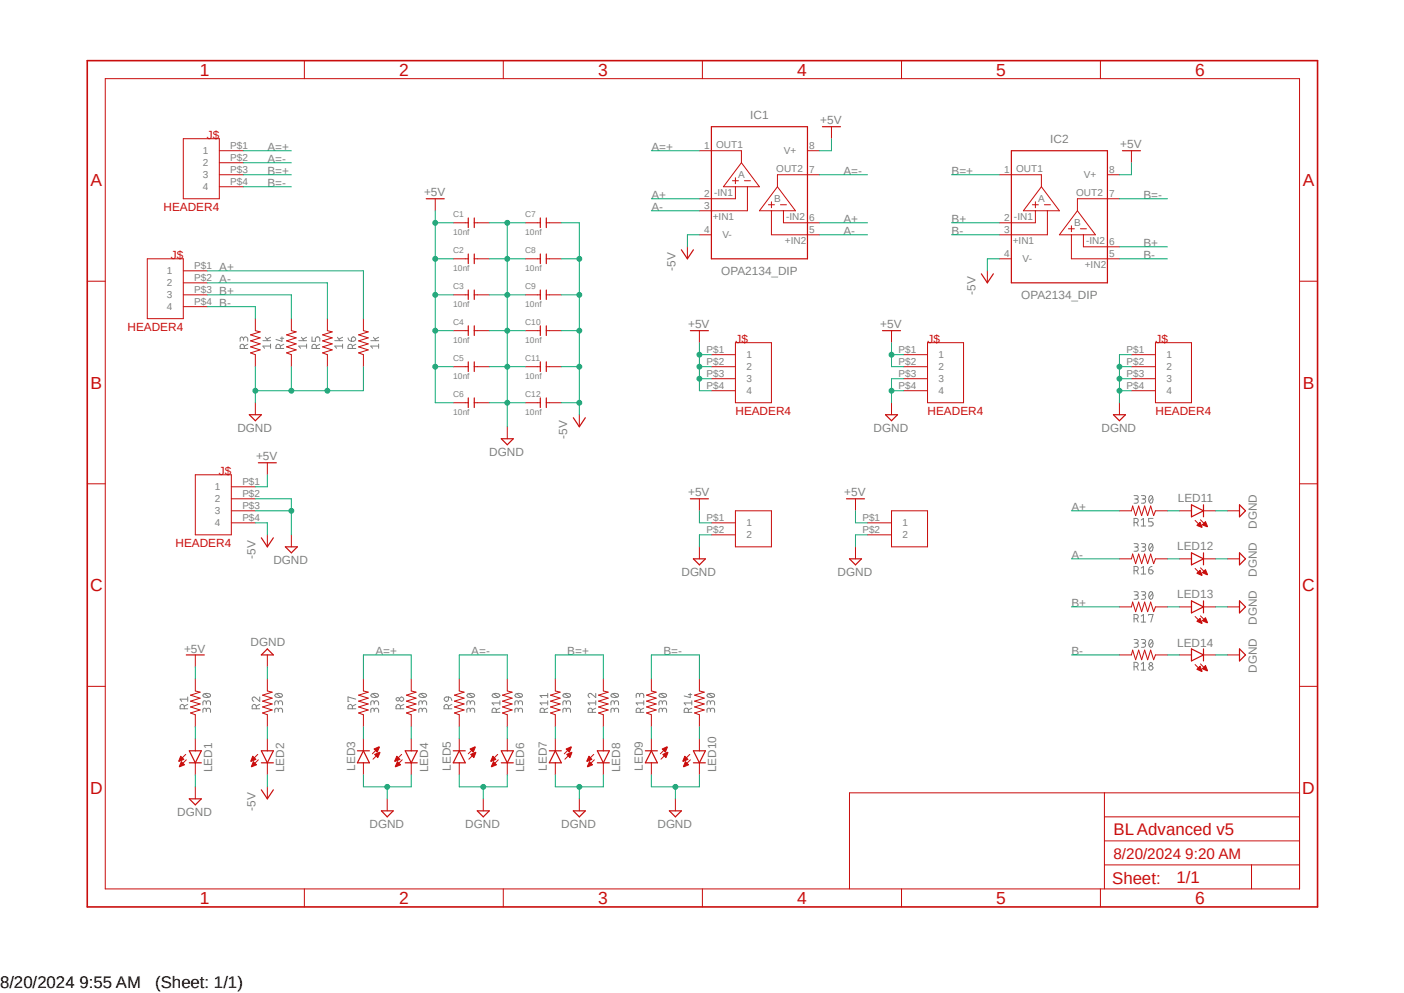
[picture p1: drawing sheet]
<svg xmlns="http://www.w3.org/2000/svg" width="297mm" height="210mm" viewBox="0 0 297 210" stroke-linecap="round" stroke-linejoin="round" font-family="sans-serif">
<path d="M17.9 12.5l261.2 179.9M279.1 12.5l-261.2 179.9" fill="none" stroke="#fff" stroke-width=".21"/>
<g fill="none" stroke="#808080" stroke-width=".21">
<path d="M51.5 71.7a.45 .45 0 0 1 .4-.4 .45 .45 0 0 1 .5 .2v.7M51.5 72a.58 .58 0 0 0-.4-.8l-.3 .3v.7M51.7 73.7l-.1-.7a.43 .43 0 0 0-.5-.2 .43 .43 0 0 0-.3 .5v.4h1.6M52.4 72.8l-.7 .4M55.6 72.1h1.6M56.1 71.3l.6 .8M57.2 73.2h-1.6l.4 .5M57.2 72.8v.9M57.2 71.3l-.7 .4M59.3 73.7v-.4a.47 .47 0 0 0-.5-.5 .47 .47 0 0 0-.4 .5v.4h1.6M59.3 71.5h.7M59.6 71.2v1l-1.2-.4"/>
<path d="M60 72.8l-.7 .4M63.2 72.1h1.7M63.8 71.3l.5 .8M64.9 73.2h-1.7l.4 .5M64.9 72.8v.9M64.9 71.3l-.8 .4M66 71.2v1h.7v-.6l.4-.4 .5 .3v.7M66.9 73.7v-.4a.47 .47 0 0 0-.4-.5 .47 .47 0 0 0-.5 .5v.4h1.6M67.6 72.8l-.7 .4M70.8 72.1h1.7M71.4 71.3l.5 .8M72.5 73.2h-1.7l.4 .5"/>
<path d="M72.5 72.8v.9M72.5 71.3l-.8 .4M73.6 71.5a.72 .72 0 0 0 .7 .7M74.4 71.5a.45 .45 0 0 1 .8 0 .45 .45 0 0 1-.4 .7h-.5zM74.5 73.7v-.4a.47 .47 0 0 0-.4-.5 .47 .47 0 0 0-.5 .5v.4h1.7M75.3 72.8l-.8 .4M78.4 72.1h1.7M79 71.3l.5 .8M80.1 73.2h-1.7l.4 .5M80.1 72.8v.9M80.1 71.3l-.8 .4M239.9 104.8l.7 .1a.37 .37 0 0 1 .2 .4 .37 .37 0 0 1-.4 .2h-.3"/>
<path d="M239.9 115h.7a.37 .37 0 0 1 .2 .4 .37 .37 0 0 1-.4 .3h-.3M239.9 110.5h.4a.45 .45 0 0 0 .5-.4 .45 .45 0 0 0-.5-.5h-.4v1.7M240.3 105.5a.45 .45 0 0 1 .5 .5 .45 .45 0 0 1-.5 .4h-.4M240.3 115.7a.45 .45 0 0 1 .5 .4 .45 .45 0 0 1-.5 .5h-.4M240.5 110.5l.3 .8M241.4 110l.5-.4v1.7M241.4 111.3h1M241.5 104.8l.7 .1a.37 .37 0 0 1 .1 .4 .37 .37 0 0 1-.3 .2h-.4M241.5 115h.7a.37 .37 0 0 1 .1 .4 .37 .37 0 0 1-.3 .3h-.4M241.9 105.5a.46 .46 0 0 1 .4 .4 .46 .46 0 0 1-.2 .5h-.6M241.9 115.7a.46 .46 0 0 1 .4 .3 .46 .46 0 0 1-.2 .5l-.6 .1M243.3 104.9l.2-.1a.93 .93 0 0 1 0 1.6 .98 .98 0 0 1-.2-1.5z"/>
<path d="M243.3 115h.2a.93 .93 0 0 1 0 1.6 .98 .98 0 0 1-.2-1.6zM243.7 119.8a.72 .72 0 0 0-.7 .7M243.8 105.2l-.7 .9M243.8 115.3l-.7 .9M243.9 109.6h-.9v.8h.5a.45 .45 0 0 1 .4 .4 .45 .45 0 0 1-.4 .5h-.5M239.9 125.1l.7 .1a.34 .34 0 0 1 0 .6l-.5 .1M239.9 135.3h.7a.34 .34 0 0 1 0 .6l-.5 .1M239.9 120.7h.4a.45 .45 0 0 0 .5-.5 .45 .45 0 0 0-.5-.4h-.4v1.6M239.9 130.9l.7-.1a.43 .43 0 0 0 .2-.5 .43 .43 0 0 0-.5-.3h-.4v1.6M240.3 125.9a.45 .45 0 0 1 .5 .4 .45 .45 0 0 1-.5 .4h-.4M240.3 136a.45 .45 0 0 1 .4 .2 .45 .45 0 0 1 0 .5l-.8 .2M240.5 120.7l.3 .7"/>
<path d="M240.5 130.9l.3 .7M241.4 120.1l.5-.3v1.6M241.4 130.3l.5-.3v1.6M241.4 121.4h1M241.4 131.6h1M241.5 125.1l.7 .1a.34 .34 0 0 1 0 .6l-.6 .1M241.5 135.3h.7a.34 .34 0 0 1 0 .6l-.6 .1M241.9 125.9a.46 .46 0 0 1 .4 .3 .46 .46 0 0 1-.2 .5h-.6M241.9 136a.44 .44 0 0 1 .4 .3 .44 .44 0 0 1-.2 .5l-.6 .1M243 120.5l.7 .1a.46 .46 0 0 1 0 .8 .46 .46 0 0 1-.7-.5zM243 130.1v-.1h.9l-.4 1.6M243.3 125.2l.2-.1a.93 .93 0 0 1 0 1.6 .98 .98 0 0 1-.2-1.5z"/>
<path d="M243.3 135.3h.2a.96 .96 0 0 1 0 1.6 .98 .98 0 0 1-.2-1.6zM243.8 125.5l-.7 .9M243.8 135.6l-.7 .9M39 149.9v-.5a.45 .45 0 0 0-.4-.4 .45 .45 0 0 0-.5 .2v.7h1.6M39.7 149l-.7 .4M39.7 147.9h-1.6l.3 .4M39.7 147.4v.9M43 146.9l.7-.3a.58 .58 0 0 1 .8 .7l-.8 .2a.58 .58 0 0 1-.7-.6zM43.3 146.7l.9 .7M43.6 150.2l.1-.2a.46 .46 0 0 1 .5-.2 .46 .46 0 0 1 .3 .4v.5M43.6 150.5v-.4a.36 .36 0 0 0-.3-.3 .36 .36 0 0 0-.4 .3v.6M43.6 148.7a.45 .45 0 0 1 .5-.5 .45 .45 0 0 1 .4 .5v.4"/>
<path d="M43.6 148.9v-.4a.36 .36 0 0 0-.3-.3 .36 .36 0 0 0-.4 .3v.6M54.2 149.9v-.5a.45 .45 0 0 0-.3-.4 .45 .45 0 0 0-.5 .2l-.1 .7h1.6M54.9 147.4v.9l-.8-.7a.45 .45 0 0 0-.8 .1 .45 .45 0 0 0 .4 .6M54.9 149l-.7 .4M58.2 146.9l.8-.3a.65 .65 0 0 1 .8 .5 1.02 1.02 0 0 1-1.7 0zM58.5 146.7l.9 .7M58.9 150.2v-.2a.46 .46 0 0 1 .5-.2 .46 .46 0 0 1 .4 .4v.5M58.9 150.5v-.4a.38 .38 0 0 0-.4-.3 .38 .38 0 0 0-.4 .3v.6M58.9 148.7a.45 .45 0 0 1 .2-.4 .45 .45 0 0 1 .5 0l.2 .8M58.9 148.9v-.4a.38 .38 0 0 0-.4-.3 .38 .38 0 0 0-.4 .3v.6M74.5 149.9v-.5a.47 .47 0 0 0-.4-.4 .47 .47 0 0 0-.5 .4v.5h1.7M75.3 147.9l-1.7-.5v.9h.2"/>
<path d="M75.3 149l-.8 .4M78.5 146.9l.8-.3a.56 .56 0 0 1 .7 .7l-.7 .2a.78 .78 0 0 1-.9-.4zM78.8 146.7l.9 .7M79.2 150.2a.47 .47 0 0 1 .4-.4 .47 .47 0 0 1 .5 .4v.5M79.2 150.5v-.4a.36 .36 0 0 0-.4-.3 .36 .36 0 0 0-.4 .3v.6M79.2 148.7a.47 .47 0 0 1 .4-.5 .47 .47 0 0 1 .5 .5v.4M79.2 148.9v-.4a.36 .36 0 0 0-.4-.3 .36 .36 0 0 0-.4 .3v.6M84.7 149.9v-.5a.47 .47 0 0 0-.5-.4 .47 .47 0 0 0-.4 .4v.5h1.6M85.4 149l-.7 .4M88.7 146.9l.7-.3a.74 .74 0 0 1 .9 .5 1.02 1.02 0 0 1-1.7 0zM89 146.7l.9 .7M89.3 150.2a.47 .47 0 0 1 .5-.4 .47 .47 0 0 1 .5 .4v.5"/>
<path d="M89.3 150.5v-.4a.36 .36 0 0 0-.3-.3 .36 .36 0 0 0-.4 .3v.6M89.3 148.7a.47 .47 0 0 1 .5-.5 .47 .47 0 0 1 .5 .5v.4M89.3 148.9v-.4a.36 .36 0 0 0-.3-.3 .36 .36 0 0 0-.4 .3v.6M94 147.7l.4-.3h.5v.6a.46 .46 0 0 1-.6 .3 .46 .46 0 0 1-.3-.6zM94.9 149.9v-.5a.47 .47 0 0 0-.5-.4 .47 .47 0 0 0-.5 .4v.5h1.7M94.9 147.4a.72 .72 0 0 1 .7 .8M95.6 149l-.7 .4M99 146.8l.6-.2a.58 .58 0 0 1 .7 .7l-.7 .2a.67 .67 0 0 1-.8-.4zM99.1 146.7l.9 .7M99.5 150.2a.47 .47 0 0 1 .4-.4 .47 .47 0 0 1 .5 .4v.5M99.5 150.5l-.1-.6a.37 .37 0 0 0-.4-.1 .37 .37 0 0 0-.2 .3v.6M99.5 148.7a.47 .47 0 0 1 .4-.5 .47 .47 0 0 1 .5 .5v.4"/>
<path d="M99.5 148.9l-.1-.5a.37 .37 0 0 0-.4-.2 .37 .37 0 0 0-.2 .3v.6M104.3 146.8l.6-.2a.58 .58 0 0 1 .8 .7l-.8 .2a.67 .67 0 0 1-.8-.4zM104.5 146.7l.9 .7M105 150.7l-.1-.7a.46 .46 0 0 0-.5-.2 .46 .46 0 0 0-.3 .4v.5h1.6M105.7 149.8l-.7 .3M105.7 148.7h-1.6l.4 .4M105.7 148.2v.9M109.1 146.8l.6-.2a.58 .58 0 0 1 .8 .7l-.8 .2a.67 .67 0 0 1-.8-.4zM109.3 146.7l.9 .7M109.6 150.2l.1-.2a.43 .43 0 0 1 .5-.2 .43 .43 0 0 1 .3 .4v.5M109.6 150.5v-.6a.37 .37 0 0 0-.4-.1 .37 .37 0 0 0-.3 .3v.6M109.6 148.7l.1-.3a.43 .43 0 0 1 .5-.2 .43 .43 0 0 1 .3 .5v.4"/>
<path d="M109.6 148.9v-.5a.37 .37 0 0 0-.4-.2 .37 .37 0 0 0-.3 .3v.6M115.1 150.7v-.7a.46 .46 0 0 0-.5-.2 .46 .46 0 0 0-.3 .4v.5h1.6M115.9 148.7h-1.6l.3 .4M115.9 149.8l-.8 .3M115.9 146.6v.9M115.9 148.2v.9M115.9 147.1h-1.6l.3 .4M119.1 146.9l.8-.3a.58 .58 0 0 1 .7 .7l-.7 .2a.58 .58 0 0 1-.8-.6zM119.5 146.7l.9 .7M119.8 150.2v-.2a.46 .46 0 0 1 .5-.2 .46 .46 0 0 1 .4 .4v.5M119.8 150.5v-.6a.37 .37 0 0 0-.4-.1 .37 .37 0 0 0-.3 .3v.6M119.8 148.7a.45 .45 0 0 1 .4-.5 .45 .45 0 0 1 .5 .5v.4"/>
<path d="M119.8 148.9v-.5a.37 .37 0 0 0-.4-.2 .37 .37 0 0 0-.3 .3v.6M125.3 150.7v-.7a.46 .46 0 0 0-.5-.2 .46 .46 0 0 0-.4 .4v.5h1.6M126 146.6v.9l-.9-.7a.44 .44 0 0 0-.7 .1 .44 .44 0 0 0 .4 .6M126 148.7h-1.6l.4 .4M126 149.8l-.7 .3M126 148.2v.9M129.3 146.9l.7-.3a.58 .58 0 0 1 .8 .7l-.8 .2a.58 .58 0 0 1-.7-.6zM129.6 146.7l.9 .7M130 150.2v-.2a.46 .46 0 0 1 .5-.2 .46 .46 0 0 1 .4 .4v.5M130 150.5l-.1-.6a.37 .37 0 0 0-.4-.1 .37 .37 0 0 0-.3 .3v.6M130 148.7a.45 .45 0 0 1 .4-.5 .45 .45 0 0 1 .5 .5v.4M130 148.9l-.1-.5a.37 .37 0 0 0-.4-.2 .37 .37 0 0 0-.3 .3v.6"/>
<path d="M135.3 147.1a.45 .45 0 0 1 .4-.5 .45 .45 0 0 1 .5 .5v.4M135.3 147.4v-.6a.37 .37 0 0 0-.5-.1 .37 .37 0 0 0-.2 .3v.5M135.5 150.7l-.1-.7a.46 .46 0 0 0-.5-.2 .46 .46 0 0 0-.3 .4v.5h1.6M136.2 148.7h-1.6l.3 .4M136.2 149.8l-.7 .3M136.2 148.2v.9M139.4 146.9l.8-.3a.58 .58 0 0 1 .8 .7l-.8 .2a.58 .58 0 0 1-.8-.6zM139.7 146.7l1 .7M140.1 150.2l.1-.2a.46 .46 0 0 1 .5-.2 .46 .46 0 0 1 .3 .4v.5M140.1 150.5v-.6a.37 .37 0 0 0-.4-.1 .37 .37 0 0 0-.3 .3v.6M140.1 148.7a.45 .45 0 0 1 .5-.5 .45 .45 0 0 1 .4 .5v.4M140.1 148.9v-.5a.37 .37 0 0 0-.4-.2 .37 .37 0 0 0-.3 .3v.6"/>
<path d="M145.6 150.7v-.7a.46 .46 0 0 0-.5-.2 .46 .46 0 0 0-.4 .4v.5h1.6M145.6 146.9h.7M146 146.6v.9l-1.3-.3M146.3 148.7h-1.6l.4 .4M146.3 149.8l-.7 .3M146.3 148.2v.9M149.6 146.9l.8-.3a.58 .58 0 0 1 .7 .7l-.7 .2a.58 .58 0 0 1-.8-.6zM149.9 146.7l.9 .7M150.3 150.2v-.2a.46 .46 0 0 1 .5-.2 .46 .46 0 0 1 .4 .4v.5M150.3 150.5l-.1-.6a.37 .37 0 0 0-.4-.1 .37 .37 0 0 0-.2 .3v.6M150.3 148.7a.45 .45 0 0 1 .4-.5 .45 .45 0 0 1 .5 .5v.4M150.3 148.9l-.1-.5a.37 .37 0 0 0-.4-.2 .37 .37 0 0 0-.2 .3v.6"/>
<path d="M239.9 141h.4a.47 .47 0 0 0 .5-.5 .47 .47 0 0 0-.5-.4h-.4v1.6M240.5 141l.3 .7M241.4 140.5l.5-.4v1.6M241.4 141.7h1"/>
<circle cx="84.1" cy="147.9" r=".35"/>
<circle cx="85" cy="147.9" r=".45"/>
<circle cx="243.5" cy="141.3" r=".45"/>
<circle cx="243.5" cy="140.5" r=".35"/>
</g>
<g fill="none" stroke="#c90d0c" stroke-width=".21">
<path d="M22.3 16.6h252.6v171.4h-252.6zM64.4 12.8v3.8M106.5 12.8v3.8M148.6 12.8v3.8M190.7 12.8v3.8M232.8 12.8v3.8M38.8 29.3h7.6v12.7h-7.6zM46.4 39.5h5.1M46.4 31.9h5.1M46.4 37h5.1M46.4 34.4h5.1M148 31.9h8.8v2.5"/>
<path d="M154.9 38.2h1.3M155.6 37.6v1.3M155.6 39.5v2.5h-7.6M156.8 34.4l3.9 5.1h-7.7zM157.5 38.2h1.2M158.1 39.5v5.1h-10.1M164.5 39.5l3.8 5.1h-7.6zM170.8 31.9h2.6M173.4 37h-8.9v2.5M175.9 26.8v2.5M211.4 37h8.9v2.5M220.3 39.5l3.8 5.1h-7.6z"/>
<path d="M234.3 37h2.5M239.4 31.9v2.5M18.5 59.5h3.8M31.2 54.7h7.6v12.7h-7.6zM38.8 57.3h5.1M38.8 59.8h5.1M145.4 52.2v2.5M148 49.7h2.5M162.6 43.3h1.2M163.2 42.7v1.2M163.2 44.6v5.1h10.2M165.1 43.3h1.3"/>
<path d="M165.7 44.6v2.5h7.7M208.9 57.3v2.5M211.4 54.7h2.6M218.4 43.3h1.3M219 44.6v2.5h-7.6M219 42.7v1.2M220.9 43.3h1.3M221.6 44.6v5.1h-10.2M226 48.4h1.3M226.7 47.8v1.2M226.7 49.7v5h10.1M227.9 44.6l3.8 5.1h-7.6z"/>
<path d="M228.6 48.4h1.2M229.2 49.7v2.5h7.6M236.8 42h-8.9v2.6M274.9 59.5h3.8M38.8 62.4h5.1M38.8 64.9h5.1M56.6 97.9v2.5M18.5 102.3h3.8M41.3 100.4h7.6v12.7h-7.6zM48.9 103h5.1M48.9 105.5h5.1M48.9 108h5.1"/>
<path d="M48.9 110.6h5.1M56.6 113.1v2.6M61.6 113.1v2.6M274.9 102.3h3.8M41.3 138.5v2.6M56.6 138.5v2.6M18.5 145.2h3.8M39.3 159.6l-1.4 1.4M41.3 143.6v2.5l1 .3-2 .6 2 .7-2 .6 2 .6-2 .6 2 .7-2 .6 1 .4v2.5M41.3 156.3v2.5M56.6 143.6v2.5l1 .3-2.1 .6 2.1 .7-2.1 .6 2.1 .6-2.1 .6 2.1 .7-2.1 .6 1.1 .4v2.5M274.9 145.2h3.8"/>
<path d="M39.4 160.7l-1.4 1.4M41.3 161.3v2.6M41.3 166.4v2.6M56.6 166.4v2.6M233.6 167.7v20.3M233.6 177.8h41.3M233.6 172.8h41.3M274.9 167.7h-95.2v20.3M64.4 188v3.8M106.5 188v3.8M148.6 188v3.8M190.7 188v3.8"/>
<path d="M232.8 188v3.8M233.6 182.9h41.3M264.8 182.9v5.1"/>
</g>
<path d="M18.5 12.8h260.2v179h-260.2z" fill="none" stroke="#c90d0c" stroke-width=".34"/>
<g fill="none" stroke="#c90d0c" stroke-width=".25">
<path d="M150.5 26.8h20.3v27.9h-20.3zM174 26.8h3.8M214 31.9h20.3v27.9h-20.3zM237.4 31.9h3.9M144.1 52.8l1.3 1.9 1.3-1.9M207.6 57.9l1.3 1.9 1.2-1.9M54.7 97.9h3.8M55.3 113.7l1.3 2 1.2-2M60.4 115.7h2.5l-1.3 1.2zM39.4 138.5h3.8M56.6 137.2l1.2 1.3h-2.5zM40 158.8h2.6l-1.3 2.5z"/>
<path d="M40 169h2.6l-1.3 1.2zM40 161.3h2.6M55.3 167l1.3 2 1.2-2"/>
</g>
<path d="M38.2 159.9l.7 .7-1.1 .4z" fill-rule="evenodd" fill="#c90d0c"/>
<path d="M38.2 159.9l.7 .7-1.1 .4z" fill="none" stroke="#c90d0c" stroke-width=".21"/>
<path d="M38.4 161.1l.6 .7-1 .4z" fill-rule="evenodd" fill="#c90d0c"/>
<path d="M54.5 159.6l-1.4 1.4M56.6 156.3v2.5M38.4 161.1l.6 .7-1 .4zM54.7 160.7l-1.4 1.4M56.6 161.3v2.6" fill="none" stroke="#c90d0c" stroke-width=".21"/>
<path d="M55.3 158.8h2.5l-1.2 2.5zM55.3 161.3h2.5" fill="none" stroke="#c90d0c" stroke-width=".25"/>
<path d="M53.5 159.9l.6 .7-1 .4z" fill-rule="evenodd" fill="#c90d0c"/>
<path d="M53.5 159.9l.6 .7-1 .4z" fill="none" stroke="#c90d0c" stroke-width=".21"/>
<path d="M53.6 161.1l.7 .7-1.1 .4z" fill-rule="evenodd" fill="#c90d0c"/>
<g fill="none" stroke="#c90d0c" stroke-width=".21">
<path d="M92.1 42v2.6M95.9 47.1h3.2M95.9 54.7h3.2M100.3 47.1h3.2M100.3 54.7h3.2M111.1 47.1h3.2M111.1 54.7h3.2M115.6 47.1h3.1M115.6 54.7h3.1M54 67.4v2.5l1 .3-2 .6 2 .7-2 .6 2 .6-2 .7 2 .6-2 .6 1 .4v2.6M61.6 67.4v2.5l1.1 .3-2.1 .6 2.1 .7-2.1 .6 2.1 .6-2.1 .7 2.1 .6-2.1 .6 1 .4v2.6M69.3 67.4v2.5l1 .3-2.1 .6 2.1 .7-2.1 .6 2.1 .6-2.1 .7 2.1 .6-2.1 .6 1.1 .4v2.6"/>
<path d="M76.9 67.4v2.5l1 .3-2 .6 2 .7-2 .6 2 .6-2 .7 2 .6-2 .6 1 .4v2.6M95.9 62.4h3.2M95.9 69.9h3.2M95.9 77.6h3.2M100.3 62.4h3.2M100.3 69.9h3.2M100.3 77.6h3.2M111.1 62.4h3.2M111.1 69.9h3.2M111.1 77.6h3.2M115.6 62.4h3.1M115.6 69.9h3.1"/>
<path d="M115.6 77.6h3.1M148 69.9v2.6M150.5 77.6h5.1M150.5 75h5.1M155.6 72.5h7.6v12.7h-7.6zM188.6 69.9v2.6M191.1 77.6h5.1M191.1 75h5.1M196.2 72.5h7.6v12.7h-7.6zM239.4 77.6h5M239.4 75h5M244.4 72.5h7.7v12.7h-7.7z"/>
<path d="M54 85.2v2.5M95.9 85.2h3.2M100.3 85.2h3.2M107.3 90.3v2.5M111.1 85.2h3.2M115.6 85.2h3.1M122.6 87.7v2.6M150.5 80.1h5.1M150.5 82.6h5.1M188.6 85.2v2.5M191.1 80.1h5.1M191.1 82.6h5.1"/>
<path d="M236.8 85.2v2.5M239.4 80.1h5M239.4 82.6h5M148 105.5v2.5M148 115.7v2.5M181 105.5v2.5M181 115.7v2.5M76.9 143.6v2.5l1 .3-2 .6 2 .7-2 .6 2 .6-2 .6 2 .7-2 .6 1 .4v2.5M76.9 156.3v2.5M80.2 158l-1.4 1.4M80.3 159.2l-1.4 1.4M53.6 161.1l.7 .7-1.1 .4z"/>
<path d="M76.9 161.3v2.6"/>
</g>
<g fill="none" stroke="#c90d0c" stroke-width=".25">
<path d="M90.2 42h3.8M99.1 46.1v2M99.1 53.7v2.1M100.3 46.1v2M100.3 53.7v2.1M114.3 46.1v2M114.3 53.7v2.1M115.6 46.1v2M115.6 53.7v2.1M99.1 61.3v2M99.1 68.9v2.1M99.1 76.5v2.1"/>
<path d="M100.3 61.3v2M100.3 68.9v2.1M100.3 76.5v2.1M114.3 61.3v2M114.3 68.9v2.1M114.3 76.5v2.1M115.6 61.3v2M115.6 68.9v2.1M115.6 76.5v2.1M146 69.9h3.9M186.7 69.9h3.8M52.7 87.7h2.6l-1.3 1.3z"/>
<path d="M99.1 84.2v2M100.3 84.2v2M106 92.8h2.6l-1.3 1.3zM114.3 84.2v2M115.6 84.2v2M121.3 88.3l1.3 2 1.2-2M187.3 87.7h2.6l-1.3 1.3zM235.5 87.7h2.6l-1.3 1.3zM146 105.5h3.9M146.7 118.2h2.5l-1.2 1.3zM179.1 105.5h3.8M179.7 118.2h2.5l-1.2 1.3z"/>
<path d="M75.6 158.8h2.5M76.9 158.8l1.2 2.5h-2.5z"/>
</g>
<path d="M79.2 159.6l1.1-.5 .1 .1-.5 1z" fill-rule="evenodd" fill="#c90d0c"/>
<path d="M79.2 159.6l1.1-.5 .1 .1-.5 1z" fill="none" stroke="#c90d0c" stroke-width=".21"/>
<path d="M79.1 158.4l1.1-.5 .1 .1-.5 1.1z" fill-rule="evenodd" fill="#c90d0c"/>
<path d="M79.1 158.4l1.1-.5 .1 .1-.5 1.1zM85 159.6l-1.4 1.4M87 143.6v2.5l1 .3-2 .6 2 .7-2 .6 2 .6-2 .6 2 .7-2 .6 1 .4v2.5M87 156.3v2.5M81.9 169v2.5M85.1 160.7l-1.4 1.4M87 161.3v2.6" fill="none" stroke="#c90d0c" stroke-width=".21"/>
<path d="M85.7 158.8h2.6l-1.3 2.5zM80.7 171.5h2.5l-1.3 1.3zM85.7 161.3h2.6" fill="none" stroke="#c90d0c" stroke-width=".25"/>
<path d="M83.9 159.9l.7 .7-1 .4z" fill-rule="evenodd" fill="#c90d0c"/>
<path d="M83.9 159.9l.7 .7-1 .4z" fill="none" stroke="#c90d0c" stroke-width=".21"/>
<path d="M84.1 161.1l.7 .7-1.1 .4z" fill-rule="evenodd" fill="#c90d0c"/>
<path d="M97.2 143.6v2.5l1 .3-2.1 .6 2.1 .7-2.1 .6 2.1 .6-2.1 .6 2.1 .7-2.1 .6 1.1 .4v2.5M97.2 156.3v2.5M100.5 158l-1.4 1.4M100.6 159.2l-1.4 1.4M84.1 161.1l.7 .7-1.1 .4zM97.2 161.3v2.6" fill="none" stroke="#c90d0c" stroke-width=".21"/>
<path d="M95.9 158.8h2.5M97.2 158.8l1.2 2.5h-2.5z" fill="none" stroke="#c90d0c" stroke-width=".25"/>
<path d="M99.6 159.6l1.1-.4-.5 1z" fill-rule="evenodd" fill="#c90d0c"/>
<path d="M99.6 159.6l1.1-.4-.5 1z" fill="none" stroke="#c90d0c" stroke-width=".21"/>
<path d="M99.4 158.4l1.1-.4-.4 1.1z" fill-rule="evenodd" fill="#c90d0c"/>
<path d="M99.4 158.4l1.1-.4-.4 1.1zM105.3 159.6l-1.4 1.4M107.3 143.6v2.5l1 .3-2 .6 2 .7-2 .6 2 .6-2 .6 2 .7-2 .6 1 .4v2.5M107.3 156.3v2.5M102.2 169v2.5M105.4 160.7l-1.4 1.4M107.3 161.3v2.6" fill="none" stroke="#c90d0c" stroke-width=".21"/>
<path d="M106 158.8h2.6l-1.3 2.5zM101 171.5h2.5l-1.3 1.3zM106 161.3h2.6" fill="none" stroke="#c90d0c" stroke-width=".25"/>
<path d="M104.3 159.9l.6 .7-1 .4z" fill-rule="evenodd" fill="#c90d0c"/>
<path d="M104.3 159.9l.6 .7-1 .4z" fill="none" stroke="#c90d0c" stroke-width=".21"/>
<path d="M104.4 161.1l.6 .7-1 .4z" fill-rule="evenodd" fill="#c90d0c"/>
<path d="M117.5 143.6v2.5l1 .3-2 .6 2 .7-2 .6 2 .6-2 .6 2 .7-2 .6 1 .4v2.5M117.5 156.3v2.5M120.8 158l-1.4 1.4M120.9 159.2l-1.4 1.4M104.4 161.1l.6 .7-1 .4zM117.5 161.3v2.6" fill="none" stroke="#c90d0c" stroke-width=".21"/>
<path d="M116.2 158.8h2.5M117.5 158.8l1.2 2.5h-2.5z" fill="none" stroke="#c90d0c" stroke-width=".25"/>
<path d="M119.9 159.6l1.1-.4-.4 1z" fill-rule="evenodd" fill="#c90d0c"/>
<path d="M119.9 159.6l1.1-.4-.4 1z" fill="none" stroke="#c90d0c" stroke-width=".21"/>
<path d="M119.8 158.4l1.1-.4-.5 1.1z" fill-rule="evenodd" fill="#c90d0c"/>
<path d="M119.8 158.4l1.1-.4-.5 1.1zM125.6 159.6l-1.4 1.4M127.6 143.6v2.5l1.1 .3-2.1 .6 2.1 .7-2.1 .6 2.1 .6-2.1 .6 2.1 .7-2.1 .6 1 .4v2.5M127.6 156.3v2.5M122.6 169v2.5M125.7 160.7l-1.4 1.4M127.6 161.3v2.6" fill="none" stroke="#c90d0c" stroke-width=".21"/>
<path d="M126.4 158.8h2.5l-1.3 2.5zM121.3 171.5h2.5l-1.2 1.3zM126.4 161.3h2.5" fill="none" stroke="#c90d0c" stroke-width=".25"/>
<path d="M124.6 159.9l.6 .7-1 .4z" fill-rule="evenodd" fill="#c90d0c"/>
<path d="M124.6 159.9l.6 .7-1 .4z" fill="none" stroke="#c90d0c" stroke-width=".21"/>
<path d="M124.7 161.1l.6 .7-1 .4z" fill-rule="evenodd" fill="#c90d0c"/>
<path d="M137.8 143.6v2.5l1 .3-2 .6 2 .7-2 .6 2 .6-2 .6 2 .7-2 .6 1 .4v2.5M137.8 156.3v2.5M141.1 158l-1.4 1.4M141.2 159.2l-1.4 1.4M124.7 161.1l.6 .7-1 .4zM137.8 161.3v2.6" fill="none" stroke="#c90d0c" stroke-width=".21"/>
<path d="M136.5 158.8h2.6M137.8 158.8l1.3 2.5h-2.6z" fill="none" stroke="#c90d0c" stroke-width=".25"/>
<path d="M140.2 159.6l1-.5 .1 .1-.4 1z" fill-rule="evenodd" fill="#c90d0c"/>
<path d="M140.2 159.6l1-.5 .1 .1-.4 1z" fill="none" stroke="#c90d0c" stroke-width=".21"/>
<path d="M140.1 158.4l1-.5 .1 .1-.4 1.1z" fill-rule="evenodd" fill="#c90d0c"/>
<path d="M140.1 158.4l1-.5 .1 .1-.4 1.1zM145.9 159.6l-1.4 1.4M148 143.6v2.5l1 .3-2.1 .6 2.1 .7-2.1 .6 2.1 .6-2.1 .6 2.1 .7-2.1 .6 1.1 .4v2.5M148 156.3v2.5M142.9 169v2.5M146 160.7l-1.3 1.4M148 161.3v2.6" fill="none" stroke="#c90d0c" stroke-width=".21"/>
<path d="M146.7 158.8h2.5l-1.2 2.5zM141.6 171.5h2.5l-1.2 1.3zM146.7 161.3h2.5" fill="none" stroke="#c90d0c" stroke-width=".25"/>
<path d="M144.9 159.9l.6 .7-1 .4z" fill-rule="evenodd" fill="#c90d0c"/>
<path d="M144.9 159.9l.6 .7-1 .4z" fill="none" stroke="#c90d0c" stroke-width=".21"/>
<path d="M145 161.1l.7 .7-1 .4z" fill-rule="evenodd" fill="#c90d0c"/>
<path d="M236.8 108h2.6l.2-1 .6 2.1 .7-2.1 .6 2.1 .6-2.1 .7 2.1 .6-2.1 .7 2.1 .3-1.1h2.6M249.5 108h2.6M252.8 110.1l1.4 1.4M254 109.9l1.4 1.4M254.6 108h2.5M259.7 108h2.5M145 161.1l.7 .7-1 .4z" fill="none" stroke="#c90d0c" stroke-width=".21"/>
<path d="M252.1 106.8l2.5 1.2-2.5 1.3zM254.6 106.8v2.5M262.2 106.8l1.3 1.2-1.3 1.3z" fill="none" stroke="#c90d0c" stroke-width=".25"/>
<path d="M253.2 111.1l.7-.7 .4 1.1z" fill-rule="evenodd" fill="#c90d0c"/>
<path d="M253.2 111.1l.7-.7 .4 1.1z" fill="none" stroke="#c90d0c" stroke-width=".21"/>
<path d="M254.3 111l.7-.7 .4 1z" fill-rule="evenodd" fill="#c90d0c"/>
<path d="M236.8 118.2h2.6l.2-1 .6 2 .7-2 .6 2 .6-2 .7 2 .6-2 .7 2 .3-1h2.6M249.5 118.2h2.6M254.3 111l.7-.7 .4 1zM254.6 118.2h2.5M259.7 118.2h2.5M252.8 120.2l1.4 1.4M254 120.1l1.4 1.4" fill="none" stroke="#c90d0c" stroke-width=".21"/>
<path d="M252.1 116.9l2.5 1.3-2.5 1.3zM254.6 116.9v2.6M262.2 116.9l1.3 1.3-1.3 1.3z" fill="none" stroke="#c90d0c" stroke-width=".25"/>
<path d="M253.2 121.2l.7-.6 .4 1z" fill-rule="evenodd" fill="#c90d0c"/>
<path d="M253.2 121.2l.7-.6 .4 1z" fill="none" stroke="#c90d0c" stroke-width=".21"/>
<path d="M254.3 121.1l.7-.6 .4 1z" fill-rule="evenodd" fill="#c90d0c"/>
<path d="M236.8 128.4h2.6l.2-1.1 .6 2.1 .7-2.1 .6 2.1 .6-2.1 .7 2.1 .6-2.1 .7 2.1 .3-1h2.6M249.5 128.4h2.6M252.8 130.4l1.4 1.4M254 130.3l1.4 1.4M254.3 121.1l.7-.6 .4 1zM254.6 128.4h2.5M259.7 128.4h2.5" fill="none" stroke="#c90d0c" stroke-width=".21"/>
<path d="M252.1 127.1l2.5 1.3-2.5 1.2zM254.6 127.1v2.5M262.2 127.1l1.3 1.3-1.3 1.2z" fill="none" stroke="#c90d0c" stroke-width=".25"/>
<path d="M253.2 131.4l.7-.6 .4 1z" fill-rule="evenodd" fill="#c90d0c"/>
<path d="M253.2 131.4l.7-.6 .4 1z" fill="none" stroke="#c90d0c" stroke-width=".21"/>
<path d="M254.3 131.3l.7-.7 .4 1.1z" fill-rule="evenodd" fill="#c90d0c"/>
<path d="M236.8 138.5h2.6l.2-1 .6 2 .7-2 .6 2 .6-2 .7 2 .6-2 .7 2 .3-1h2.6M249.5 138.5h2.6M254.3 131.3l.7-.7 .4 1.1zM254.6 138.5h2.5M259.7 138.5h2.5M252.8 140.5l1.4 1.4M254 140.4l1.4 1.4" fill="none" stroke="#c90d0c" stroke-width=".21"/>
<path d="M252.1 137.2l2.5 1.3-2.5 1.3zM254.6 137.2v2.6M262.2 137.2l1.3 1.3-1.3 1.3z" fill="none" stroke="#c90d0c" stroke-width=".25"/>
<path d="M253.2 141.6l.7-.7 .4 1z" fill-rule="evenodd" fill="#c90d0c"/>
<path d="M253.2 141.6l.7-.7 .4 1z" fill="none" stroke="#c90d0c" stroke-width=".21"/>
<path d="M254.3 141.4l.7-.6 .4 1z" fill-rule="evenodd" fill="#c90d0c"/>
<path d="M150.5 110.6h5.1M150.5 113.1h5.1M155.6 108h7.6v7.7h-7.6zM183.5 110.6h5.1M183.5 113.1h5.1M188.6 108h7.6v7.7h-7.6zM254.3 141.4l.7-.6 .4 1z" fill="none" stroke="#c90d0c" stroke-width=".21"/>
<g fill="none" stroke="#0dab76" stroke-width=".21">
<path d="M51.5 31.9h10.1M51.5 37h10.1M51.5 34.4h10.1M51.5 39.5h10.1M137.8 31.9h10.2M173.4 37h10.1M201.3 37h10.1M43.9 57.3h33v10.1M43.9 59.8h25.4v7.6M137.8 42h10.2M137.8 44.6h10.2M173.4 47.1h10.1"/>
<path d="M173.4 49.7h10.1M201.3 47.1h10.1M201.3 49.7h10.1M236.8 42h10.2M236.8 52.2h10.2M236.8 54.7h10.2M43.9 62.4h17.7v5M43.9 64.9h10.1v2.5M54 108h7.6M54 105.5h7.6v7.6M226.7 108h10.1M226.7 118.2h10.1"/>
<path d="M226.7 128.4h10.1M226.7 138.5h10.1M76.9 143.6v-5.1h10.1v5.1M97.2 143.6v-5.1h10.1v5.1M117.5 143.6v-5.1h10.1v5.1M137.8 143.6v-5.1h10.2v5.1"/>
</g>
<circle cx="61.6" cy="108" r=".51" fill="#0dab76"/>
<g fill="none" stroke="#0dab76" stroke-width=".21">
<path d="M103.5 54.7h7.6M107.3 85.2v5.1M56.6 141.1v2.5M41.3 163.9v2.5"/>
<circle cx="61.6" cy="108" r=".51"/>
</g>
<circle cx="107.3" cy="54.7" r=".51" fill="#0dab76"/>
<g fill="none" stroke="#0dab76" stroke-width=".21">
<path d="M103.5 47.1h7.6M107.3 47.1v7.6"/>
<circle cx="107.3" cy="54.7" r=".51"/>
</g>
<circle cx="107.3" cy="47.1" r=".51" fill="#0dab76"/>
<g fill="none" stroke="#0dab76" stroke-width=".21">
<path d="M107.3 54.7v7.7M103.5 62.4h7.6"/>
<circle cx="107.3" cy="47.1" r=".51"/>
</g>
<circle cx="107.3" cy="62.4" r=".51" fill="#0dab76"/>
<g fill="none" stroke="#0dab76" stroke-width=".21">
<path d="M103.5 69.9h7.6M107.3 62.4v7.5"/>
<circle cx="107.3" cy="62.4" r=".51"/>
</g>
<circle cx="107.3" cy="69.9" r=".51" fill="#0dab76"/>
<g fill="none" stroke="#0dab76" stroke-width=".21">
<path d="M103.5 77.6h7.6M107.3 69.9v7.7"/>
<circle cx="107.3" cy="69.9" r=".51"/>
</g>
<circle cx="107.3" cy="77.6" r=".51" fill="#0dab76"/>
<g fill="none" stroke="#0dab76" stroke-width=".21">
<path d="M107.3 77.6v7.6M103.5 85.2h7.6"/>
<circle cx="107.3" cy="77.6" r=".51"/>
</g>
<circle cx="107.3" cy="85.2" r=".51" fill="#0dab76"/>
<g fill="none" stroke="#0dab76" stroke-width=".21">
<path d="M54 77.6v7.6M61.6 77.6v5h-7.6"/>
<circle cx="107.3" cy="85.2" r=".51"/>
</g>
<circle cx="54" cy="82.6" r=".51" fill="#0dab76"/>
<g fill="none" stroke="#0dab76" stroke-width=".21">
<path d="M69.3 77.6v5h-7.7"/>
<circle cx="54" cy="82.6" r=".51"/>
</g>
<circle cx="61.6" cy="82.6" r=".51" fill="#0dab76"/>
<g fill="none" stroke="#0dab76" stroke-width=".21">
<path d="M76.9 77.6v5h-7.6"/>
<circle cx="61.6" cy="82.6" r=".51"/>
</g>
<circle cx="69.3" cy="82.6" r=".51" fill="#0dab76"/>
<g fill="none" stroke="#0dab76" stroke-width=".21">
<path d="M188.6 82.6h2.5M191.1 80.1h-2.5v5.1"/>
<circle cx="69.3" cy="82.6" r=".51"/>
</g>
<circle cx="188.6" cy="82.6" r=".51" fill="#0dab76"/>
<g fill="none" stroke="#0dab76" stroke-width=".21">
<path d="M236.8 82.6h2.6M239.4 80.1h-2.6v5.1"/>
<circle cx="188.6" cy="82.6" r=".51"/>
</g>
<circle cx="236.8" cy="82.6" r=".51" fill="#0dab76"/>
<g fill="none" stroke="#0dab76" stroke-width=".21">
<path d="M239.4 77.6h-2.6v2.5"/>
<circle cx="236.8" cy="82.6" r=".51"/>
</g>
<circle cx="236.8" cy="80.1" r=".51" fill="#0dab76"/>
<g fill="none" stroke="#0dab76" stroke-width=".21">
<path d="M239.4 75h-2.6v2.6"/>
<circle cx="236.8" cy="80.1" r=".51"/>
</g>
<circle cx="236.8" cy="77.6" r=".51" fill="#0dab76"/>
<g fill="none" stroke="#0dab76" stroke-width=".21">
<path d="M150.5 113.1h-2.5v2.6M183.5 113.1h-2.5v2.6M81.9 166.4v2.6M87 163.9v2.5h-10.1"/>
<circle cx="236.8" cy="77.6" r=".51"/>
</g>
<circle cx="81.9" cy="166.4" r=".51" fill="#0dab76"/>
<g fill="none" stroke="#0dab76" stroke-width=".21">
<path d="M76.9 163.9v2.5M102.2 166.4v2.6M107.3 163.9v2.5h-10.1"/>
<circle cx="81.9" cy="166.4" r=".51"/>
</g>
<circle cx="102.2" cy="166.4" r=".51" fill="#0dab76"/>
<g fill="none" stroke="#0dab76" stroke-width=".21">
<path d="M97.2 163.9v2.5M122.6 166.4v2.6M127.6 163.9v2.5h-10.1"/>
<circle cx="102.2" cy="166.4" r=".51"/>
</g>
<circle cx="122.6" cy="166.4" r=".51" fill="#0dab76"/>
<g fill="none" stroke="#0dab76" stroke-width=".21">
<path d="M117.5 163.9v2.5M142.9 166.4v2.6M148 163.9v2.5h-10.2"/>
<circle cx="122.6" cy="166.4" r=".51"/>
</g>
<circle cx="142.9" cy="166.4" r=".51" fill="#0dab76"/>
<g fill="none" stroke="#0dab76" stroke-width=".21">
<path d="M175.9 29.3v2.6h-2.5M239.4 34.4v2.6h-2.6M92.1 44.6v17.8h3.8M92.1 47.1h3.8M92.1 54.7h3.8M56.6 100.4v2.6h-2.6M257.1 108h2.6M257.1 118.2h2.6M257.1 128.4h2.6M257.1 138.5h2.6M41.3 141.1v2.5M137.8 163.9v2.5"/>
<circle cx="142.9" cy="166.4" r=".51"/>
</g>
<circle cx="92.1" cy="54.7" r=".51" fill="#0dab76"/>
<g fill="none" stroke="#0dab76" stroke-width=".21">
<path d="M92.1 62.4v7.5h3.8"/>
<circle cx="92.1" cy="54.7" r=".51"/>
</g>
<circle cx="92.1" cy="62.4" r=".51" fill="#0dab76"/>
<g fill="none" stroke="#0dab76" stroke-width=".21">
<path d="M92.1 69.9v7.7h3.8"/>
<circle cx="92.1" cy="62.4" r=".51"/>
</g>
<circle cx="92.1" cy="69.9" r=".51" fill="#0dab76"/>
<g fill="none" stroke="#0dab76" stroke-width=".21">
<path d="M92.1 77.6v7.6h3.8"/>
<circle cx="92.1" cy="69.9" r=".51"/>
</g>
<circle cx="92.1" cy="77.6" r=".51" fill="#0dab76"/>
<circle cx="92.1" cy="77.6" r=".51" fill="none" stroke="#0dab76" stroke-width=".21"/>
<circle cx="92.1" cy="47.1" r=".51" fill="#0dab76"/>
<g fill="none" stroke="#0dab76" stroke-width=".21">
<path d="M148 72.5v5.1h2.5M148 75h2.5"/>
<circle cx="92.1" cy="47.1" r=".51"/>
</g>
<circle cx="148" cy="75" r=".51" fill="#0dab76"/>
<g fill="none" stroke="#0dab76" stroke-width=".21">
<path d="M148 77.6v2.5h2.5"/>
<circle cx="148" cy="75" r=".51"/>
</g>
<circle cx="148" cy="77.6" r=".51" fill="#0dab76"/>
<g fill="none" stroke="#0dab76" stroke-width=".21">
<path d="M148 80.1v2.5h2.5"/>
<circle cx="148" cy="77.6" r=".51"/>
</g>
<circle cx="148" cy="80.1" r=".51" fill="#0dab76"/>
<g fill="none" stroke="#0dab76" stroke-width=".21">
<path d="M188.6 72.5v5.1h2.5M188.6 75h2.5"/>
<circle cx="148" cy="80.1" r=".51"/>
</g>
<circle cx="188.6" cy="75" r=".51" fill="#0dab76"/>
<g fill="none" stroke="#0dab76" stroke-width=".21">
<path d="M148 49.7h-2.6v2.5M211.4 54.7h-2.5v2.6M118.7 69.9h3.9v17.8M118.7 77.6h3.9M118.7 85.2h3.9M54 110.6h2.6v2.5M148 108v2.6h2.5M181 108v2.6h2.5M56.6 163.9v2.5"/>
<circle cx="188.6" cy="75" r=".51"/>
</g>
<circle cx="122.6" cy="77.6" r=".51" fill="#0dab76"/>
<g fill="none" stroke="#0dab76" stroke-width=".21">
<path d="M118.7 62.4h3.9v7.5"/>
<circle cx="122.6" cy="77.6" r=".51"/>
</g>
<circle cx="122.6" cy="69.9" r=".51" fill="#0dab76"/>
<g fill="none" stroke="#0dab76" stroke-width=".21">
<path d="M118.7 54.7h3.9v7.7"/>
<circle cx="122.6" cy="69.9" r=".51"/>
</g>
<circle cx="122.6" cy="62.4" r=".51" fill="#0dab76"/>
<g fill="none" stroke="#0dab76" stroke-width=".21">
<path d="M118.7 47.1h3.9v7.6"/>
<circle cx="122.6" cy="62.4" r=".51"/>
</g>
<circle cx="122.6" cy="54.7" r=".51" fill="#0dab76"/>
<circle cx="122.6" cy="54.7" r=".51" fill="none" stroke="#0dab76" stroke-width=".21"/>
<circle cx="122.6" cy="85.2" r=".51" fill="#0dab76"/>
<g fill="none" stroke="#0dab76" stroke-width=".21">
<path d="M247 108h2.5M247 118.2h2.5M247 128.4h2.5M247 138.5h2.5M41.3 153.7v2.6M56.6 153.7v2.6M76.9 153.7v2.6M87 153.7v2.6M97.2 153.7v2.6M107.3 153.7v2.6M117.5 153.7v2.6M127.6 153.7v2.6"/>
<path d="M137.8 153.7v2.6M148 153.7v2.6"/>
<circle cx="122.6" cy="85.2" r=".51"/>
</g>
<g font-size="3.7" fill="#c90d0c">
<text x="42.3" y="16">1</text>
<text x="84.4" y="16">2</text>
<text x="126.5" y="16">3</text>
<text x="168.6" y="16">4</text>
<text x="210.7" y="16">5</text>
<text x="252.9" y="16">6</text>
<text x="19.1" y="39.4">A</text>
<text x="275.6" y="39.4">A</text>
<text x="19.1" y="82.2">B</text>
<text x="275.6" y="82.2">B</text>
<text x="19" y="125.1">C</text>
<text x="275.5" y="125.1">C</text>
<text x="19" y="167.9">D</text>
<text x="275.5" y="167.9">D</text>
<text x="42.3" y="191.2">1</text>
<text x="84.4" y="191.2">2</text>
<text x="126.5" y="191.2">3</text>
<text x="168.6" y="191.2">4</text>
<text x="210.7" y="191.2">5</text>
<text x="252.9" y="191.2">6</text>
</g>
<g font-size="3.6" fill="#c90d0c">
<text x="235.5" y="176.6">BL Advanced v5</text>
<text x="235.3" y="186.9">Sheet:</text>
<text x="248.9" y="186.7">1/1</text>
</g>
<g font-size="3.6">
<text x="0" y="208.9">8/20/2024 9:55 AM</text>
<text x="32.8" y="208.9">(Sheet: 1/1)</text>
</g>
<text font-size="3.2" fill="#c90d0c" x="235.5" y="181.7">8/20/2024 9:20 AM</text>
<g font-size="2.5" fill="#c90d0c">
<text x="43.8" y="29.3">J$</text>
<text x="34.6" y="44.6">HEADER4</text>
<text x="36.2" y="54.7">J$</text>
<text x="27" y="69.9">HEADER4</text>
<text x="155.6" y="72.5">J$</text>
<text x="196.2" y="72.5">J$</text>
<text x="244.4" y="72.5">J$</text>
<text x="155.6" y="87.7">HEADER4</text>
<text x="196.2" y="87.7">HEADER4</text>
<text x="244.4" y="87.7">HEADER4</text>
<text x="46.3" y="100.4">J$</text>
<text x="37.1" y="115.7">HEADER4</text>
</g>
<g font-size="2.5" fill="#808080">
<text x="158.7" y="25.1">IC1</text>
<text x="173.5" y="26.3">+5V</text>
<text x="56.6" y="31.9">A=+</text>
<text x="56.6" y="34.4">A=-</text>
<text x="137.8" y="31.9">A=+</text>
<text x="222.2" y="30.2">IC2</text>
<text x="237" y="31.4">+5V</text>
<text x="56.6" y="37">B=+</text>
<text x="56.6" y="39.5">B=-</text>
<text x="89.7" y="41.5">+5V</text>
<text x="178.4" y="37">A=-</text>
<text x="201.3" y="37">B=+</text>
<text x="137.8" y="42">A+</text>
<text x="137.8" y="44.6">A-</text>
<text x="178.4" y="47.1">A+</text>
<text x="201.3" y="47.1">B+</text>
<text x="241.9" y="42">B=-</text>
<text x="178.4" y="49.7">A-</text>
<text x="201.3" y="49.7">B-</text>
<text x="241.9" y="52.2">B+</text>
<text x="46.4" y="57.3">A+</text>
<text x="46.4" y="59.8">A-</text>
<text x="142.9" y="57.3" transform="rotate(-90 142.9 57.3)">-5V</text>
<text x="152.6" y="58.2">OPA2134_DIP</text>
<text x="241.9" y="54.7">B-</text>
<text x="46.4" y="62.4">B+</text>
<text x="46.4" y="64.9">B-</text>
<text x="206.4" y="62.4" transform="rotate(-90 206.4 62.4)">-5V</text>
<text x="216" y="63.2">OPA2134_DIP</text>
<text x="145.6" y="69.4">+5V</text>
<text x="186.2" y="69.4">+5V</text>
<text x="50.2" y="91.4">DGND</text>
<text x="120" y="92.8" transform="rotate(-90 120 92.8)">-5V</text>
<text x="184.8" y="91.4">DGND</text>
<text x="233" y="91.4">DGND</text>
<text x="54.2" y="97.4">+5V</text>
<text x="103.5" y="96.5">DGND</text>
<text x="145.6" y="105">+5V</text>
<text x="178.6" y="105">+5V</text>
<text x="249.2" y="106.3">LED11</text>
<text x="226.7" y="108">A+</text>
<text x="265.9" y="111.8" transform="rotate(-90 265.9 111.8)">DGND</text>
<text x="54" y="118.2" transform="rotate(-90 54 118.2)">-5V</text>
<text x="57.8" y="119.3">DGND</text>
<text x="226.7" y="118.2">A-</text>
<text x="249" y="116.4">LED12</text>
<text x="144.1" y="121.9">DGND</text>
<text x="177.2" y="121.9">DGND</text>
<text x="265.9" y="122" transform="rotate(-90 265.9 122)">DGND</text>
<text x="226.7" y="128.4">B+</text>
<text x="249" y="126.6">LED13</text>
<text x="53" y="136.6">DGND</text>
<text x="249" y="136.7">LED14</text>
<text x="265.9" y="132.2" transform="rotate(-90 265.9 132.2)">DGND</text>
<text x="38.9" y="138">+5V</text>
<text x="79.4" y="138.5">A=+</text>
<text x="99.7" y="138.5">A=-</text>
<text x="120" y="138.5">B=+</text>
<text x="140.3" y="138.5">B=-</text>
<text x="226.7" y="138.5">B-</text>
<text x="265.9" y="142.3" transform="rotate(-90 265.9 142.3)">DGND</text>
<text x="44.9" y="163.4" transform="rotate(-90 44.9 163.4)">LED1</text>
<text x="60.1" y="163.4" transform="rotate(-90 60.1 163.4)">LED2</text>
<text x="75.1" y="163" transform="rotate(-90 75.1 163)">LED3</text>
<text x="90.6" y="163.4" transform="rotate(-90 90.6 163.4)">LED4</text>
<text x="95.4" y="163" transform="rotate(-90 95.4 163)">LED5</text>
<text x="110.9" y="163.4" transform="rotate(-90 110.9 163.4)">LED6</text>
<text x="115.7" y="163" transform="rotate(-90 115.7 163)">LED7</text>
<text x="131.2" y="163.4" transform="rotate(-90 131.2 163.4)">LED8</text>
<text x="136" y="163" transform="rotate(-90 136 163)">LED9</text>
<text x="151.5" y="163.4" transform="rotate(-90 151.5 163.4)">LED10</text>
<text x="37.5" y="172.6">DGND</text>
<text x="54" y="171.5" transform="rotate(-90 54 171.5)">-5V</text>
<text x="78.1" y="175.2">DGND</text>
<text x="98.4" y="175.2">DGND</text>
<text x="118.7" y="175.2">DGND</text>
<text x="139.1" y="175.2">DGND</text>
</g>
<g font-size="2.1" fill="#808080">
<text x="42.9" y="32.6">1</text>
<text x="42.9" y="35.2">2</text>
<text x="48.7" y="31.5">P$1</text>
<text x="48.7" y="34">P$2</text>
<text x="149" y="31.5">1</text>
<text x="151.5" y="31.4">OUT1</text>
<text x="165.8" y="32.6">V+</text>
<text x="171.2" y="31.5">8</text>
<text x="42.9" y="37.7">3</text>
<text x="42.9" y="40.3">4</text>
<text x="48.7" y="36.6">P$3</text>
<text x="48.7" y="39.1">P$4</text>
<text x="149" y="41.7">2</text>
<text x="151" y="41.5">-IN1</text>
<text x="156.2" y="37.7">A</text>
<text x="164.2" y="36.4">OUT2</text>
<text x="171.2" y="36.6">7</text>
<text x="212.4" y="36.6">1</text>
<text x="215" y="36.4">OUT1</text>
<text x="227.7" y="41.5">OUT2</text>
<text x="229.3" y="37.7">V+</text>
<text x="234.7" y="41.7">7</text>
<text x="234.7" y="36.6">8</text>
<text x="149" y="44.2">3</text>
<text x="150.8" y="46.6">+IN1</text>
<text x="163.8" y="42.8">B</text>
<text x="166.3" y="46.6">-IN2</text>
<text x="171.2" y="46.7">6</text>
<text x="212.4" y="46.7">2</text>
<text x="214.5" y="46.6">-IN1</text>
<text x="219.6" y="42.8">A</text>
<text x="227.2" y="47.9">B</text>
<text x="149" y="49.3">4</text>
<text x="152.8" y="50.4">V-</text>
<text x="166" y="51.7">+IN2</text>
<text x="171.2" y="49.3">5</text>
<text x="212.4" y="49.3">3</text>
<text x="214.2" y="51.7">+IN1</text>
<text x="229.8" y="51.7">-IN2</text>
<text x="234.7" y="51.8">6</text>
<text x="35.3" y="58">1</text>
<text x="41.1" y="56.9">P$1</text>
<text x="41.1" y="59.4">P$2</text>
<text x="212.4" y="54.4">4</text>
<text x="216.3" y="55.5">V-</text>
<text x="229.5" y="56.8">+IN2</text>
<text x="234.7" y="54.4">5</text>
<text x="35.3" y="60.6">2</text>
<text x="35.3" y="63.1">3</text>
<text x="35.3" y="65.7">4</text>
<text x="41.1" y="62">P$3</text>
<text x="41.1" y="64.5">P$4</text>
<text x="149.5" y="74.7">P$1</text>
<text x="149.5" y="77.2">P$2</text>
<text x="157.9" y="75.8">1</text>
<text x="190.1" y="74.7">P$1</text>
<text x="190.1" y="77.2">P$2</text>
<text x="198.5" y="75.8">1</text>
<text x="238.3" y="74.7">P$1</text>
<text x="238.3" y="77.2">P$2</text>
<text x="246.8" y="75.8">1</text>
<text x="149.5" y="79.8">P$3</text>
<text x="149.5" y="82.3">P$4</text>
<text x="157.9" y="78.3">2</text>
<text x="157.9" y="80.9">3</text>
<text x="157.9" y="83.4">4</text>
<text x="190.1" y="79.8">P$3</text>
<text x="190.1" y="82.3">P$4</text>
<text x="198.5" y="78.3">2</text>
<text x="198.5" y="80.9">3</text>
<text x="198.5" y="83.4">4</text>
<text x="238.3" y="79.8">P$3</text>
<text x="238.3" y="82.3">P$4</text>
<text x="246.8" y="78.3">2</text>
<text x="246.8" y="80.9">3</text>
<text x="246.8" y="83.4">4</text>
<text x="45.4" y="103.7">1</text>
<text x="45.4" y="106.3">2</text>
<text x="51.3" y="102.6">P$1</text>
<text x="51.3" y="105.2">P$2</text>
<text x="51.3" y="107.7">P$3</text>
<text x="45.4" y="108.8">3</text>
<text x="45.4" y="111.3">4</text>
<text x="51.3" y="110.2">P$4</text>
<text x="149.5" y="110.2">P$1</text>
<text x="149.5" y="112.8">P$2</text>
<text x="157.9" y="111.3">1</text>
<text x="157.9" y="113.9">2</text>
<text x="182.5" y="110.2">P$1</text>
<text x="182.5" y="112.8">P$2</text>
<text x="190.9" y="111.3">1</text>
<text x="190.9" y="113.9">2</text>
</g>
<g font-size="1.8" fill="#808080">
<text x="95.9" y="45.8">C1</text>
<text x="111.1" y="45.8">C7</text>
<text x="95.9" y="49.7">10nf</text>
<text x="95.9" y="53.5">C2</text>
<text x="111.1" y="49.7">10nf</text>
<text x="111.1" y="53.5">C8</text>
<text x="95.9" y="57.3">10nf</text>
<text x="111.1" y="57.3">10nf</text>
<text x="95.9" y="64.9">10nf</text>
<text x="95.9" y="61.1">C3</text>
<text x="111.1" y="64.9">10nf</text>
<text x="111.1" y="61.1">C9</text>
<text x="95.9" y="68.7">C4</text>
<text x="111.1" y="68.7">C10</text>
<text x="95.9" y="72.5">10nf</text>
<text x="95.9" y="76.3">C5</text>
<text x="111.1" y="72.5">10nf</text>
<text x="111.1" y="76.3">C11</text>
<text x="95.9" y="80.1">10nf</text>
<text x="95.9" y="83.9">C6</text>
<text x="111.1" y="80.1">10nf</text>
<text x="111.1" y="83.9">C12</text>
<text x="95.9" y="87.7">10nf</text>
<text x="111.1" y="87.7">10nf</text>
</g>
</svg>
